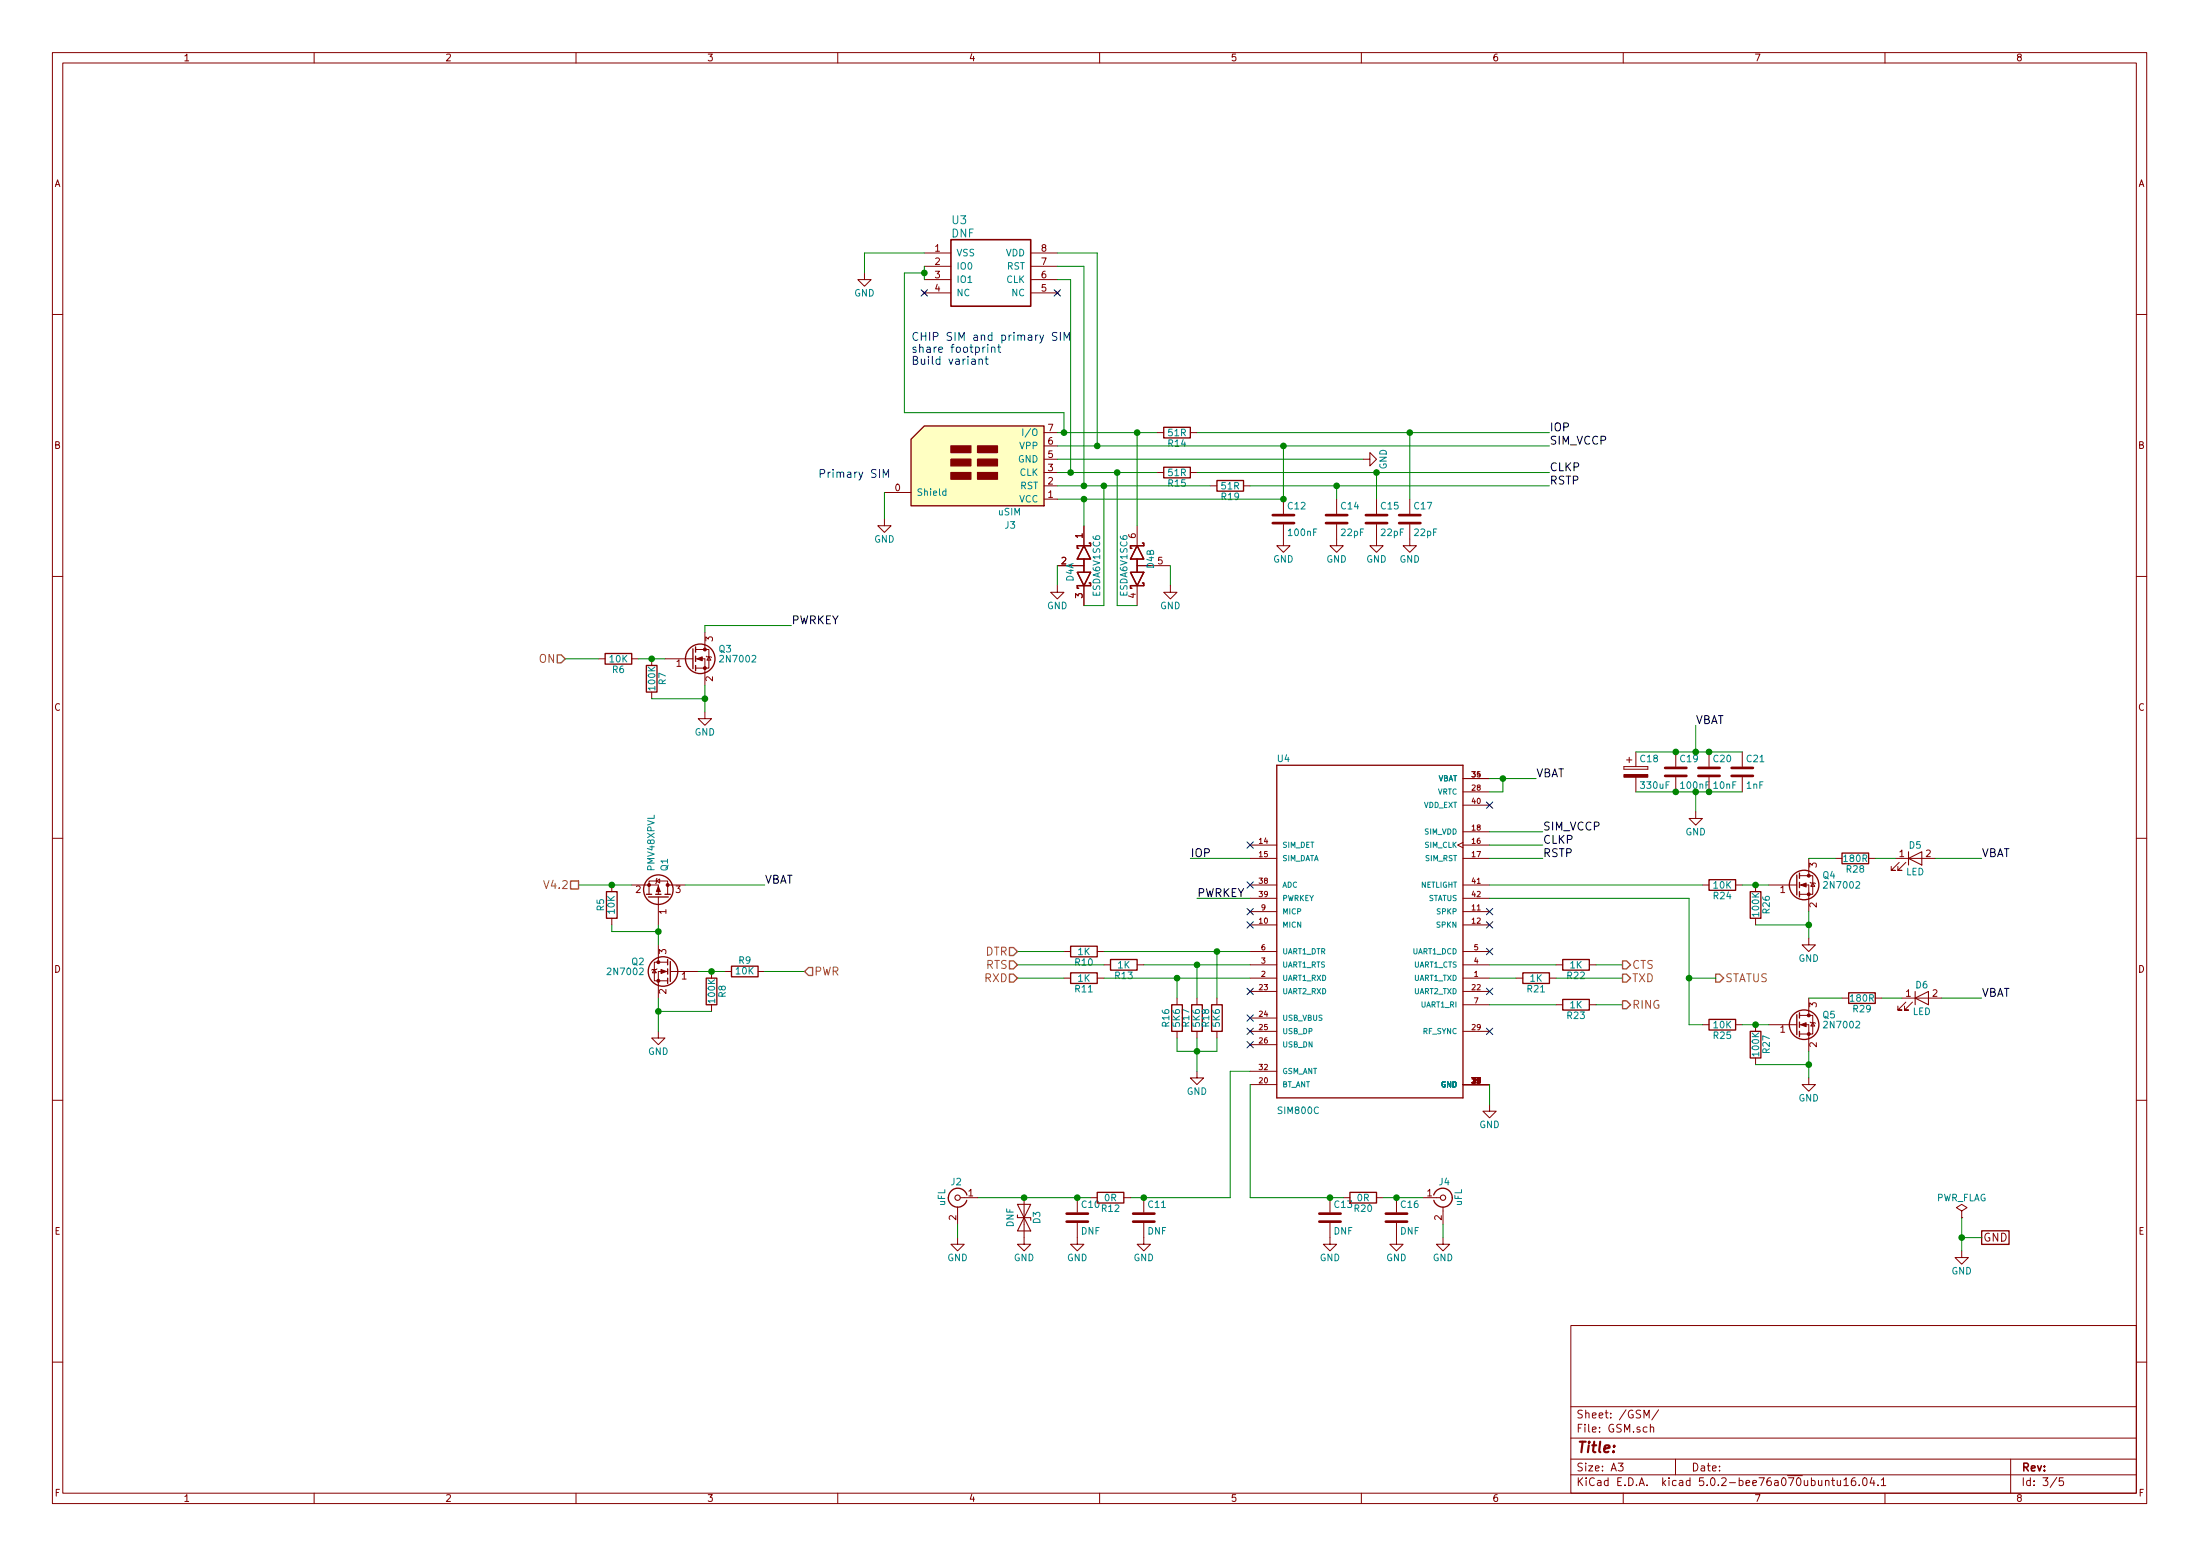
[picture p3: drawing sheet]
<svg xmlns="http://www.w3.org/2000/svg" width="420mm" height="297mm" viewBox="0 0 420 297" stroke-linecap="round" stroke-linejoin="round" font-family="sans-serif">
<g fill="none" stroke="#840000" stroke-width=".19">
<path d="M10 10h400v277h-400zM12 12h396v273.1h-396zM60 10v2M110 10v2M160 10v2M210 10v2M260 10v2M310 10v2M360 10v2M165.1 52.1v1.3h1.3l-1.3 1.2-1.3-1.2h1.3M176.2 55.6l.6 .6M176.5 48.3h5.1"/>
<path d="M176.5 50.8h5.1M176.5 53.4h5.1M176.5 55.9h5.1M176.8 55.6l-.6 .6M196.8 48.3h5.1M196.8 50.8h5.1M196.8 53.4h5.1M196.8 55.9h5.1M201.6 55.6l.6 .6M202.2 55.6l-.6 .6M10 60h2M408 60h2"/>
<path d="M168.9 99.1v1.3h1.3l-1.3 1.2-1.3-1.2h1.3M168.9 94h5.1M199.4 95.3h2.5M199.4 92.7h2.5M199.4 90.2h2.5M199.4 87.7h2.5M199.4 85.1h2.5M199.4 82.6h2.5M221 90.2h1.2M221 82.6h1.2M227.3 90.2h1.3M227.3 82.6h1.3"/>
<path d="M231.1 92.7h1.3M237.5 92.7h1.3M245.1 95.3v2.8M255.3 95.3v2.8M260.3 87.7h1.3v-1.3l1.3 1.3-1.3 1.2v-1.2M262.9 95.3v2.8M269.2 95.3v2.8M10 110h2M201.9 111.8v1.3h1.3l-1.3 1.2-1.2-1.2h1.2M201.9 108h5.1M207 100.4v3.8M207 111.8v3.8"/>
<path d="M217.2 108h6.3M217.2 100.4v3.8M217.2 111.8v3.8M223.5 111.8v1.3h1.3l-1.3 1.2-1.3-1.2h1.3M245.1 100.1v4.1h1.3l-1.3 1.2-1.3-1.2h1.3M255.3 100.1v4.1h1.2l-1.2 1.2-1.3-1.2h1.3M262.9 100.1v4.1h1.3l-1.3 1.2-1.3-1.2h1.3M269.2 100.1v4.1h1.3l-1.3 1.2-1.2-1.2h1.2M408 110h2M114.3 125.8h1.3M120.6 125.8h1.3M124.5 125.8v1.2"/>
<path d="M124.5 132.1v1.3M127 125.8h5.3M132.8 125.8h1.8v5M132.8 124h1.8M134.6 124h.8v3.5h-2.6M134.6 135.9v1.3h1.3l-1.3 1.3-1.3-1.3h1.3M134.6 120.7v3.3M134.9 125.3l1 .2M135.4 125.4l.4 .6h-.8zM279.4 148.6h5.1M279.4 151.2h5.1M279.4 153.7h5.1"/>
<path d="M279.4 158.8h5.1M310.1 146.3v.5zM310.1 146.8h4.6zM310.1 146.3h4.6zM310.6 145.1h1.1M311.1 144.6v1M312.4 143.5v2.8M312.4 148.4v2.8M314.7 146.3v.5zM320 143.5v2.8M320 148.4v2.8M323.8 155v1.2h1.3l-1.3 1.3-1.2-1.3h1.2"/>
<path d="M326.4 143.5v2.8M326.4 148.4v2.8M332.7 143.5v2.8M332.7 148.4v2.8M10 160h2M116.8 168.9v1.3M116.8 175.3v1.3M120.6 168.9h5.1v1.8M125.3 168.2l.7-.4v.8zM125.5 167.7l-.3 1M125.7 171.2v.2M125.7 171.5v5.1"/>
<path d="M127.5 168.9v-.7h-3.5v2.5M127.5 168.9h3.3M127.5 168.9v1.8M238.8 171.5h5M238.8 174h5M238.8 176.6h5M238.8 168.9h5M238.8 163.9h5M238.8 161.3h5M279.4 160.8l-1 .5 1 .5M279.4 171.5h5.1M279.4 174h5.1"/>
<path d="M279.4 176.6h5.1M279.4 168.9h5.1M279.4 163.9h5.1M279.4 161.3h5.1M325.1 168.9h1.3M331.5 168.9h1.2M335.3 168.9v1.3M335.3 175.3v1.3M337.8 168.9h5.4M343.7 168.9h1.7v5.1M343.7 167.2h1.7M345.4 167.2h.8v3.5h-2.5"/>
<path d="M345.4 179.1v1.3h1.3l-1.3 1.2-1.2-1.2h1.2M345.4 163.9v3.3M345.7 168.4l1 .3M346.2 168.6l.4 .6h-.8zM350.5 163.9h1.3M356.9 163.9h1.2M361.9 163.9h7.7M362.7 164.6l-1.5 1.6h.7h-.7v-.8M364 164.6l-1.5 1.6h.7h-.7v-.8M408 160h2M125 185.1l.3 .6h-.7zM125.5 184.9l-1 .3"/>
<path d="M125.7 183.7h-.7v3.5h2.5M125.7 196.9v1.3h1.3l-1.3 1.2-1.2-1.2h1.2M125.7 180.4v3.3M125.7 183.7h1.8M127.5 185.5h-1.8v5M128 185.5h5.3M135.9 185.5v1.2M135.9 191.8v1.3M138.4 185.5h1.3M144.8 185.5h1.2M203.2 181.6h1.3M203.2 186.7h1.3"/>
<path d="M209.5 181.6h1.3M209.5 186.7h1.3M210.8 184.2h1.3M217.2 184.2h1.2M224.8 190.5v1.3M224.8 196.9v1.3M228.6 190.5v1.3M228.6 196.9v1.3M232.4 190.5v1.3M232.4 196.9v1.3M238.8 181.6h5M238.8 184.2h5"/>
<path d="M238.8 186.7h5M238.8 189.3h5M238.8 194.3h5M238.8 196.9h5M238.8 199.4h5M279.4 181.6h5.1M279.4 184.2h5.1M279.4 186.7h5.1M279.4 189.3h5.1M279.4 191.8h5.1M279.4 196.9h5.1M289.6 186.7h1.2"/>
<path d="M295.9 186.7h1.3M297.2 184.2h1.2M297.2 191.8h1.2M303.5 184.2h1.3M303.5 191.8h1.3M325.1 195.6h1.3M331.5 195.6h1.2M335.3 195.6v1.3M337.8 195.6h5.4M343.7 195.6h1.7v5.1M343.7 193.8h1.7M345.4 193.8h.8v3.6h-2.5"/>
<path d="M345.4 190.5v3.3M345.7 195.1l1 .3M346.2 195.2l.4 .7h-.8zM351.8 190.5h1.3M358.1 190.5h1.3M363.2 190.5h7.6M364 191.3l-1.5 1.5h.7h-.7v-.7M365.3 191.3l-1.6 1.5h.8h-.8v-.7M10 210h2M228.6 204.5v1.3h1.3l-1.3 1.2-1.3-1.2h1.3M238.8 207h5M238.8 204.5h5"/>
<path d="M279.4 207h5.1M284.5 210.9v1.2h1.2l-1.2 1.3-1.3-1.3h1.3M335.3 202v1.2M345.4 205.8v1.2h1.3l-1.3 1.3-1.2-1.3h1.2M408 210h2M182.9 236.3v1.2h1.2l-1.2 1.3-1.3-1.3h1.3M182.9 230.4v3.3M183.4 228.6h3.3M195.6 228.6v8.9h1.2l-1.2 1.3-1.3-1.3h1.3M205.7 233.5v4h1.3l-1.3 1.3-1.2-1.3h1.2M205.7 228.6v2.8M208.3 228.6h1.2"/>
<path d="M214.6 228.6h1.3M218.4 233.5v4h1.3l-1.3 1.3-1.2-1.3h1.2M218.4 228.6v2.8M254 233.5v4h1.3l-1.3 1.3-1.3-1.3h1.3M254 228.6v2.8M256.5 228.6h1.3M262.9 228.6h1.3M266.7 233.5v4h1.3l-1.3 1.3-1.3-1.3h1.3M266.7 228.6v2.8M271.8 228.6h3.3M275.6 236.3v1.2h1.3l-1.3 1.3-1.3-1.3h1.3M275.6 230.4v3.3"/>
<path d="M374.6 238.8v1.3h1.3l-1.3 1.2-1.2-1.2h1.2M374.6 231.2l1.1-.7-1.1-.6-1 .6 1 .7v1.2M374.6 232.4h.1M300 253h108v32.1h-108zM10 260h2M300 278.5h108M300 274.5h108M300 268.5h108M309 279.3h1l-.5 .6 .4 .1v.7l-.2 .1-.7-.1M314 270.7v-1.5l.5 1.1 .5-1.1v1.5M315.2 272.5l.2-.1 .3 .1 .1 .9M315.2 271.9v1.5"/>
<path d="M316.8 269.1l-1.3 2M320 278.5v3M384 278.5v6.6M408 260h2M60 285.1v1.9M110 285.1v1.9M160 285.1v1.9M210 285.1v1.9M260 285.1v1.9M300 281.5h108M310 285.1v1.9M349.8 282.6h.6"/>
<path d="M350 282.1v1.3l.4 .2M350.9 282.6v.9l.4 .1 .2-.1M351.5 282.6v1M352.1 282.5l.5-.4v1.5M352.1 283.6h.9M354.3 282.1l-.4 .1a.96 .96 0 0 0 0 1.4l.5-.1v-.5l-.2-.3h-.5l-.1 .3M355.1 283.5v.1M355.9 282.3l.3-.2a.94 .94 0 0 1 0 1.5l-.4-.3-.1-.6zM357.5 282l-.4 1.1h1M357.9 282.6v1M358.6 283.5v.1M359.3 282.5l.4-.4v1.5"/>
<path d="M359.3 283.6h.8M360 285.1v1.9M392.8 282l-1.3 2M394 282.1h-.7l-.1 .7 .3-.1h.5l.1 .3-.1 .5-.2 .1-.6-.1"/>
</g>
<path d="M181.6 45.8h15.2v12.7h-15.2z" fill="none" stroke="#840000" stroke-width=".3"/>
<g fill="none" stroke="#000084" stroke-width=".19">
<path d="M175.9 55.3l1.2 1.2M177.1 55.3l-1.2 1.2M201.3 55.3l1.2 1.2M202.5 55.3l-1.2 1.2M283.9 153.1l1.2 1.2M285.1 153.1l-1.2 1.2M238.2 160.7l1.2 1.2M238.2 168.3l1.2 1.3M238.2 176l1.2 1.2M238.2 173.4l1.2 1.2M239.4 160.7l-1.2 1.2M239.4 168.3l-1.2 1.3"/>
<path d="M239.4 176l-1.2 1.2M239.4 173.4l-1.2 1.2M283.9 173.4l1.2 1.2M283.9 176l1.2 1.2M285.1 173.4l-1.2 1.2M285.1 176l-1.2 1.2M238.2 188.7l1.2 1.2M238.2 193.7l1.2 1.3M238.2 196.3l1.2 1.2M238.2 198.8l1.2 1.2M239.4 188.7l-1.2 1.2M239.4 193.7l-1.2 1.3"/>
<path d="M239.4 196.3l-1.2 1.2M239.4 198.8l-1.2 1.2M283.9 188.7l1.2 1.2M283.9 181l1.2 1.3M283.9 196.3l1.2 1.2M285.1 188.7l-1.2 1.2M285.1 181l-1.2 1.3M285.1 196.3l-1.2 1.2"/>
</g>
<path d="M187 68.7v-.1a.37 .37 0 0 1 .6 .1v.9M187 68.5v1.1M188.1 68.5h.6M188.3 68v1.3l.4 .3M188.6 66.3v1M189.4 66.4l.2-.1h.3l.1 1M189.4 66.3v1M190.8 65.7v1.3l.3 .3M201.9 63.5h-.6l-.3 .1v.4l.7 .3 .2 .4-.4 .3-.5-.1M202.5 63.5v1.5M203.2 65v-1.5l.5 1.1 .5-1.1v1.5M168.7 91.1v-1.5l.5 1.1 .5-1.1v1.5" fill="none" stroke="#0000c2" stroke-width=".19"/>
<g fill="none" stroke="#840000" stroke-width=".51">
<path d="M243.1 99.9h4M243.1 98.3h4M253.2 99.9h4.1M253.2 98.3h4.1M260.9 99.9h4M260.9 98.3h4M267.2 99.9h4.1M267.2 98.3h4.1M318 148.1h4.1M318 146.6h4.1M324.4 148.1h4M324.4 146.6h4"/>
<path d="M330.7 148.1h4.1M330.7 146.6h4.1M203.7 233.2h4.1M203.7 231.7h4.1M216.4 233.2h4.1M216.4 231.7h4.1M252 233.2h4M252 231.7h4M264.7 233.2h4M264.7 231.7h4"/>
</g>
<g fill="#008400" stroke="#008400" stroke-width=".25">
<circle cx="262.9" cy="90.2" r=".51"/>
<circle cx="269.2" cy="82.6" r=".51"/>
<circle cx="245.1" cy="95.3" r=".51"/>
<circle cx="255.3" cy="92.7" r=".51"/>
<circle cx="245.1" cy="85.1" r=".51"/>
<circle cx="176.5" cy="52.1" r=".51"/>
<circle cx="287" cy="148.6" r=".51"/>
<circle cx="335.3" cy="168.9" r=".51"/>
<circle cx="335.3" cy="195.6" r=".51"/>
<circle cx="345.4" cy="176.6" r=".51"/>
<circle cx="345.4" cy="203.2" r=".51"/>
<circle cx="124.5" cy="125.8" r=".51"/>
<circle cx="134.6" cy="133.4" r=".51"/>
<circle cx="125.7" cy="177.8" r=".51"/>
<circle cx="116.8" cy="168.9" r=".51"/>
<circle cx="125.7" cy="193.1" r=".51"/>
<circle cx="135.9" cy="185.5" r=".51"/>
<circle cx="232.4" cy="181.6" r=".51"/>
<circle cx="228.6" cy="184.2" r=".51"/>
<circle cx="224.8" cy="186.7" r=".51"/>
<circle cx="228.6" cy="200.7" r=".51"/>
<circle cx="217.2" cy="82.6" r=".51"/>
<circle cx="213.4" cy="90.2" r=".51"/>
<circle cx="210.8" cy="92.7" r=".51"/>
<circle cx="207" cy="95.3" r=".51"/>
<circle cx="203.2" cy="82.6" r=".51"/>
<circle cx="204.5" cy="90.2" r=".51"/>
<circle cx="207" cy="92.7" r=".51"/>
<circle cx="209.6" cy="85.1" r=".51"/>
<circle cx="320" cy="143.5" r=".51"/>
<circle cx="326.4" cy="143.5" r=".51"/>
<circle cx="323.8" cy="143.5" r=".51"/>
<circle cx="320" cy="151.2" r=".51"/>
<circle cx="326.4" cy="151.2" r=".51"/>
<circle cx="323.8" cy="151.2" r=".51"/>
<circle cx="254" cy="228.6" r=".51"/>
<circle cx="218.4" cy="228.6" r=".51"/>
<circle cx="205.7" cy="228.6" r=".51"/>
<circle cx="195.6" cy="228.6" r=".51"/>
<circle cx="266.7" cy="228.6" r=".51"/>
<circle cx="374.6" cy="236.3" r=".51"/>
<circle cx="322.6" cy="186.7" r=".51"/>
</g>
<g fill="none" stroke="#008400" stroke-width=".19">
<path d="M176.5 48.3h-11.4v3.8M176.5 50.8v2.6M176.5 52.1h-3.8v26.7h30.5v3.8M201.9 48.3h7.6v36.8M201.9 50.8h5.1v41.9M201.9 53.4h2.6v36.8M168.9 94v5.1M201.9 85.1h94M201.9 82.6h19.1M201.9 90.2h19.1M201.9 92.7h29.2M201.9 87.7h58.4"/>
<path d="M207 95.3v5.1M210.8 92.7v22.9h-3.8M213.4 90.2v25.4h3.8M217.2 82.6v17.8M228.6 82.6h67.3M228.6 90.2h67.3M238.8 92.7h57.1M245.1 85.1v10.2h-43.2M255.3 92.7v2.6M262.9 90.2v5.1M269.2 82.6v12.7M151.1 119.4h-16.5v1.3"/>
<path d="M201.9 108v3.8M223.5 108v3.8M107.9 125.8h6.4M121.9 125.8h5.1M124.5 133.4h10.1M134.6 130.8v5.1M323.8 138.5v5M284.5 158.8h10.1M284.5 148.6h8.9M287 148.6v2.6h-2.5M312.4 151.2h11.4v3.8M312.4 143.5h20.3"/>
<path d="M326.4 151.2h6.3M110.5 168.9h10.1M116.8 176.6v1.2h8.9M125.7 176.6v3.8M130.8 168.9h15.2M227.3 163.9h11.5M228.6 171.5h10.2M284.5 161.3h10.1M284.5 163.9h10.1M284.5 168.9h40.6M284.5 171.5h38.1v24.1h2.5M332.7 168.9h5.1"/>
<path d="M335.3 176.6h10.1M345.4 163.9h5.1M345.4 174v5.1M358.1 163.9h3.8M369.6 163.9h8.9M125.7 190.5v6.4M125.7 193.1h10.2M133.3 185.5h5.1M146 185.5h7.7M194.3 181.6h8.9M194.3 184.2h16.5M194.3 186.7h8.9"/>
<path d="M210.8 181.6h28M210.8 186.7h28M218.4 184.2h20.4M224.8 198.2v2.5h7.6v-2.5M224.8 186.7v3.8M228.6 184.2v6.3M228.6 198.2v6.3M232.4 181.6v8.9M284.5 184.2h12.7M284.5 186.7h5.1M284.5 191.8h12.7M297.2 186.7h12.7"/>
<path d="M304.8 184.2h5.1M304.8 191.8h5.1M322.6 186.7h5.1M332.7 195.6h5.1M345.4 190.5h6.4M359.4 190.5h3.8M370.8 190.5h7.7M238.8 207v21.6h17.7M238.8 204.5h-3.9v24.1h-19M284.5 207v3.9M335.3 203.2h10.1M345.4 200.7v5.1"/>
<path d="M182.9 233.7v2.6M186.7 228.6h21.6M264.2 228.6h7.6M275.6 233.7v2.6M374.6 232.4v6.4M374.6 236.3h3.9"/>
</g>
<path d="M174 83.9l2.5-2.6h22.9v15.3h-25.4z" fill="#ffffc2" stroke="#ffffc2" stroke-width=".19"/>
<g fill="none" stroke="#840000" stroke-width=".25">
<path d="M174 83.9l2.5-2.6h22.9v15.3h-25.4zM222.2 81.6h5.1v2h-5.1zM222.2 89.2h5.1v2h-5.1zM232.4 91.7h5.1v2.1h-5.1zM205.7 109.3h2.6l-1.3 2.5zM207 106.7v2.6M207 104.2l1.3 2.5h-2.6zM208 103.7h.3v.5h-2.6v.5h.3M208 111.3h.3v.5h-2.6v.5h.3M215.9 109.3h2.5l-1.2 2.5zM217.2 106.7v2.6M217.2 104.2l1.2 2.5h-2.5z"/>
<path d="M218.2 111.3h.2v.5h-2.5v.5h.3M218.2 103.7h.2v.5h-2.5v.5h.3M115.6 124.8h5v2h-5zM123.4 127h2.1v5.1h-2.1zM132.3 123.9v3.8M132.8 123.5v1M132.8 125.3v1M132.8 127v1.1M243.8 146.1h35.6v63.5h-35.6zM115.8 170.2h2.1v5.1h-2.1zM123.4 170.7h1.1M123.8 171.2h3.8"/>
<path d="M125.2 170.7h1M127 170.7h1M326.4 167.9h5.1v2.1h-5.1zM334.3 170.2h2v5.1h-2zM343.2 167v3.9M343.7 166.7v1M343.7 168.4v1.1M343.7 170.2v1M351.8 162.9h5.1v2h-5.1zM127.5 183.2v1M127.5 184.9v1.1M127.5 186.7v1"/>
<path d="M128 183.6v3.8M134.9 186.7h2v5.1h-2zM139.7 184.4h5.1v2.1h-5.1zM204.5 180.6h5v2.1h-5zM204.5 185.7h5v2h-5zM212.1 183.2h5.1v2h-5.1zM223.8 191.8h2v5.1h-2zM227.6 191.8h2v5.1h-2zM231.4 191.8h2v5.1h-2zM290.8 185.7h5.1v2h-5.1zM298.4 183.2h5.1v2h-5.1zM298.4 190.8h5.1v2h-5.1z"/>
<path d="M326.4 194.6h5.1v2h-5.1zM334.3 196.9h2v5.1h-2zM343.2 193.7v3.8M343.7 193.3v1M343.7 195.1v1M343.7 196.9v1M353.1 189.5h5v2.1h-5zM181.1 228.6a1.8 1.8 0 0 0 1.5 1.8 1.8 1.8 0 0 0 2-1.3M184.7 228.1a1.8 1.8 0 0 0-2-1.3 1.8 1.8 0 0 0-1.6 1.8M209.5 227.6h5.1v2.1h-5.1zM257.8 227.6h5.1v2.1h-5.1zM273.8 228.1a1.8 1.8 0 0 1 2.8-1 1.8 1.8 0 0 1 0 2.9 1.8 1.8 0 0 1-2.8-.9"/>
<path d="M378.5 235h5.2v2.6h-5.2z"/>
<circle cx="133.7" cy="125.8" r="2.82"/>
<circle cx="125.7" cy="169.8" r="2.82"/>
<circle cx="344.6" cy="168.9" r="2.82"/>
<circle cx="126.6" cy="185.5" r="2.82"/>
<circle cx="344.6" cy="195.6" r="2.82"/>
</g>
<g fill="#840000" stroke="#840000" stroke-width=".25">
<path d="M186.7 85.1h3.8v1.3h-3.8z"/>
<path d="M186.7 87.7h3.8v1.2h-3.8z"/>
<path d="M186.7 90.2h3.8v1.3h-3.8z"/>
<path d="M181.6 85.1h3.8v1.3h-3.8z"/>
<path d="M181.6 87.7h3.8v1.2h-3.8z"/>
<path d="M181.6 90.2h3.8v1.3h-3.8z"/>
</g>
<path d="M180.6 93.8l-.3-.1-.3 .3 .2 .5h.4M180.6 93.3v1.3M195.3 81.9v1.2" fill="none" stroke="#008484" stroke-width=".19"/>
<g fill="#840000" stroke="#840000" stroke-width=".19">
<path d="M343.9 168.9l1-.3v.7z"/>
<path d="M343.9 195.6l1-.4v.8z"/>
<path d="M133.1 125.8l1-.4v.7z"/>
<path d="M125.7 169.2l.4 1h-.8z"/>
<path d="M126.2 185.1l1.1 .4-1.1 .3z"/>
<path d="M310.1 147.9h4.6v.5h-4.6z"/>
<circle cx="345.4" cy="170.7" r=".28"/>
<circle cx="345.4" cy="167.2" r=".28"/>
<circle cx="345.4" cy="197.4" r=".28"/>
<circle cx="345.4" cy="193.8" r=".28"/>
<circle cx="134.6" cy="127.5" r=".28"/>
<circle cx="134.6" cy="124" r=".28"/>
<circle cx="124" cy="168.9" r=".28"/>
<circle cx="127.5" cy="168.9" r=".28"/>
<circle cx="125.7" cy="187.2" r=".28"/>
<circle cx="125.7" cy="183.7" r=".28"/>
</g>
<g fill="none" stroke="#840000" stroke-width=".2">
<path d="M364.5 163.9l2.5-1.3v2.5zM364.5 162.6v2.5M365.8 190.5l2.5-1.2v2.5zM365.8 189.3v2.5M194.3 229.9h2.5l-1.2 2.5zM194.3 231.9v.5h2.5v.6M195.6 232.4l1.2 2.6h-2.5z"/>
<circle cx="182.9" cy="228.6" r=".51"/>
<circle cx="275.6" cy="228.6" r=".51"/>
</g>
<path d="M106.4 125h.8l.7 .8-.7 .7h-.8zM109 168.2h1.5v1.5h-1.5zM154.4 184.7h.8v1.5h-.8l-.7-.7zM192.8 186h.7l.8 .7-.8 .8h-.7zM192.8 183.4h.7l.8 .8-.8 .7h-.7zM192.8 180.9h.7l.8 .7-.8 .8h-.7zM309.9 183.4h.7l.8 .8-.8 .7h-.7zM309.9 186h.7l.8 .7-.8 .8h-.7zM309.9 191h.7l.8 .8-.8 .8h-.7zM327.7 186h.7l.8 .7-.8 .8h-.7z" fill="none" stroke="#848400" stroke-width=".25"/>
<text font-size="2.8" fill="#840000" x="301" y="277.3">Title:</text>
<g font-size="2.1" fill="#008484">
<text x="181.7" y="45.3">DNF</text>
<text x="181.9" y="42.8">U3</text>
</g>
<g font-size="2.1" fill="#0000c2">
<text x="174" y="65.1">CHIP SIM and primary SIM</text>
<text x="174" y="67.3">share footprint</text>
<text x="174" y="69.6">Build variant</text>
<text x="156.2" y="91.2">Primary SIM</text>
</g>
<g font-size="2.1">
<text x="295.9" y="82.3">IOP</text>
<text x="295.9" y="90">CLKP</text>
<text x="295.9" y="84.9">SIM_VCCP</text>
<text x="295.9" y="92.5">RSTP</text>
<text x="151.1" y="119.2">PWRKEY</text>
<text x="323.8" y="138.2">VBAT</text>
<text x="293.4" y="148.4">VBAT</text>
<text x="294.6" y="158.5">SIM_VCCP</text>
<text x="294.6" y="161.1">CLKP</text>
<text x="227.3" y="163.6">IOP</text>
<text x="294.6" y="163.6">RSTP</text>
<text x="378.5" y="163.6">VBAT</text>
<text x="146" y="168.7">VBAT</text>
<text x="228.6" y="171.2">PWRKEY</text>
<text x="378.5" y="190.3">VBAT</text>
</g>
<g font-size="2.1" fill="#848400">
<text x="103" y="126.5">ON</text>
<text x="104.3" y="169.7">V4.2</text>
<text x="188.2" y="182.4">DTR</text>
<text x="188.3" y="184.9">RTS</text>
<text x="311.7" y="184.9">CTS</text>
<text x="155.4" y="186.2">PWR</text>
<text x="188.1" y="187.5">RXD</text>
<text x="311.7" y="187.5">TXD</text>
<text x="329.4" y="187.5">STATUS</text>
<text x="311.7" y="192.6">RING</text>
</g>
<g font-size="2.1" fill="#840000">
<text x="378.7" y="237">GND</text>
<text x="301" y="273.5">File: GSM.sch</text>
<text x="301" y="270.8">Sheet: /GSM/</text>
<text x="301" y="280.9">Size: A3</text>
<text x="323" y="280.9">Date:</text>
<text x="386" y="280.9">Rev:</text>
<text x="301" y="283.7">KiCad E.D.A. kicad 5.0.2-bee76a070ubuntu16.04.1</text>
<text x="386" y="283.7">Id: 3/5</text>
</g>
<g font-size="1.8" fill="#840000">
<text x="35" y="11.7">1</text>
<text x="85" y="11.7">2</text>
<text x="135" y="11.7">3</text>
<text x="185" y="11.7">4</text>
<text x="235" y="11.7">5</text>
<text x="285" y="11.7">6</text>
<text x="335" y="11.7">7</text>
<text x="385" y="11.7">8</text>
<text x="10.4" y="35.7">A</text>
<text x="408.4" y="35.7">A</text>
<text x="178.6" y="48">1</text>
<text x="178.6" y="50.6">2</text>
<text x="178.6" y="53.1">3</text>
<text x="198.9" y="53.1">6</text>
<text x="198.9" y="50.6">7</text>
<text x="198.9" y="48">8</text>
<text x="178.6" y="55.7">4</text>
<text x="198.9" y="55.7">5</text>
<text x="200.2" y="82.3">7</text>
<text x="10.4" y="85.7">B</text>
<text x="200.2" y="90">3</text>
<text x="200.2" y="87.4">5</text>
<text x="200.2" y="84.9">6</text>
<text x="408.4" y="85.7">B</text>
<text x="171" y="93.8">0</text>
<text x="200.2" y="95">1</text>
<text x="200.2" y="92.5">2</text>
<text x="202.7" y="107.7">2</text>
<text x="206.8" y="102.8" transform="rotate(-90 206.8 102.8)">1</text>
<text x="216.9" y="102.8" transform="rotate(-90 216.9 102.8)">6</text>
<text x="221.1" y="107.7">5</text>
<text x="206.8" y="114.2" transform="rotate(-90 206.8 114.2)">3</text>
<text x="216.9" y="114.2" transform="rotate(-90 216.9 114.2)">4</text>
<text x="136.1" y="122.4" transform="rotate(-90 136.1 122.4)">3</text>
<text x="129.2" y="127.3">1</text>
<text x="136.1" y="130.1" transform="rotate(-90 136.1 130.1)">2</text>
<text x="10.4" y="135.7">C</text>
<text x="408.4" y="135.7">C</text>
<text x="347" y="165.6" transform="rotate(-90 347 165.6)">3</text>
<text x="362.7" y="163.6">1</text>
<text x="367.8" y="163.6">2</text>
<text x="121.4" y="170.5">2</text>
<text x="129.1" y="170.5">3</text>
<text x="340" y="170.5">1</text>
<text x="347" y="173.2" transform="rotate(-90 347 173.2)">2</text>
<text x="127.3" y="174.5" transform="rotate(-90 127.3 174.5)">1</text>
<text x="10.4" y="185.7">D</text>
<text x="127.3" y="182.1" transform="rotate(-90 127.3 182.1)">3</text>
<text x="408.4" y="185.7">D</text>
<text x="127.3" y="189.7" transform="rotate(-90 127.3 189.7)">2</text>
<text x="130.2" y="187">1</text>
<text x="364" y="190.3">1</text>
<text x="369.1" y="190.3">2</text>
<text x="340" y="197.1">1</text>
<text x="347" y="192.3" transform="rotate(-90 347 192.3)">3</text>
<text x="347" y="199.9" transform="rotate(-90 347 199.9)">2</text>
<text x="182.6" y="232.9" transform="rotate(-90 182.6 232.9)">2</text>
<text x="184.9" y="228.4">1</text>
<text x="272.6" y="228.4">1</text>
<text x="275.3" y="232.9" transform="rotate(-90 275.3 232.9)">2</text>
<text x="10.4" y="235.7">E</text>
<text x="408.4" y="235.7">E</text>
<text x="10.5" y="285.7">F</text>
<text x="35" y="286.7">1</text>
<text x="85" y="286.7">2</text>
<text x="135" y="286.7">3</text>
<text x="185" y="286.7">4</text>
<text x="235" y="286.7">5</text>
<text x="285" y="286.7">6</text>
<text x="335" y="286.7">7</text>
<text x="385" y="286.7">8</text>
<text x="408.5" y="285.7">F</text>
</g>
<g font-size="1.8" fill="#008484">
<text x="182.6" y="48.9">VSS</text>
<text x="182.6" y="51.5">IO0</text>
<text x="192.1" y="48.9">VDD</text>
<text x="192.3" y="51.5">RST</text>
<text x="163.1" y="56.6">GND</text>
<text x="182.6" y="54">IO1</text>
<text x="182.6" y="56.6">NC</text>
<text x="192.2" y="54">CLK</text>
<text x="193.3" y="56.6">NC</text>
<text x="196" y="83.2">I/O</text>
<text x="223.2" y="83.3">51R</text>
<text x="194.4" y="88.3">GND</text>
<text x="194.8" y="85.8">VPP</text>
<text x="223.2" y="85.3">R14</text>
<text x="264.8" y="89.6" transform="rotate(-90 264.8 89.6)">GND</text>
<text x="175" y="94.7">Shield</text>
<text x="194.6" y="95.9">VCC</text>
<text x="194.7" y="90.8">CLK</text>
<text x="194.8" y="93.4">RST</text>
<text x="223.2" y="92.9">R15</text>
<text x="223.2" y="90.9">51R</text>
<text x="233.3" y="95.5">R19</text>
<text x="233.3" y="93.4">51R</text>
<text x="190.7" y="98.4">uSIM</text>
<text x="192" y="100.9">J3</text>
<text x="246" y="97.2">C12</text>
<text x="256.2" y="97.2">C14</text>
<text x="263.8" y="97.2">C15</text>
<text x="270.2" y="97.2">C17</text>
<text x="167" y="103.6">GND</text>
<text x="243.2" y="107.4">GND</text>
<text x="246.2" y="102.3">100nF</text>
<text x="253.3" y="107.4">GND</text>
<text x="256.2" y="102.3">22pF</text>
<text x="260.9" y="107.4">GND</text>
<text x="263.9" y="102.3">22pF</text>
<text x="267.3" y="107.4">GND</text>
<text x="270.2" y="102.3">22pF</text>
<text x="205" y="111" transform="rotate(-90 205 111)">D4A</text>
<text x="210.1" y="113.7" transform="rotate(-90 210.1 113.7)">ESDA6V1SC6</text>
<text x="215.3" y="113.7" transform="rotate(-90 215.3 113.7)">ESDA6V1SC6</text>
<text x="220.4" y="108.5" transform="rotate(-90 220.4 108.5)">D4B</text>
<text x="200" y="116.3">GND</text>
<text x="221.6" y="116.3">GND</text>
<text x="137.3" y="124.5">Q3</text>
<text x="116.5" y="126.5">10K</text>
<text x="117" y="128.5">R6</text>
<text x="125.1" y="131.7" transform="rotate(-90 125.1 131.7)">100K</text>
<text x="127.2" y="130.7" transform="rotate(-90 127.2 130.7)">R7</text>
<text x="137.8" y="126.5">2N7002</text>
<text x="132.7" y="140.4">GND</text>
<text x="244" y="145.5">U4</text>
<text x="313.3" y="145.5">C18</text>
<text x="321" y="145.5">C19</text>
<text x="327.3" y="145.5">C20</text>
<text x="333.7" y="145.5">C21</text>
<text x="313.5" y="150.6">330uF</text>
<text x="327.4" y="150.6">10nF</text>
<text x="333.6" y="150.6">1nF</text>
<text x="321.9" y="159.5">GND</text>
<text x="125" y="166.1" transform="rotate(-90 125 166.1)">PMV48XPVL</text>
<text x="127.6" y="166.2" transform="rotate(-90 127.6 166.2)">Q1</text>
<text x="348.2" y="167.7">Q4</text>
<text x="352.2" y="164.6">180R</text>
<text x="352.7" y="166.6">R28</text>
<text x="364" y="167.1">LED</text>
<text x="364.6" y="162">D5</text>
<text x="115.4" y="173.9" transform="rotate(-90 115.4 173.9)">R5</text>
<text x="327.3" y="171.7">R24</text>
<text x="327.3" y="169.6">10K</text>
<text x="348.6" y="169.6">2N7002</text>
<text x="117.4" y="174.4" transform="rotate(-90 117.4 174.4)">10K</text>
<text x="336" y="174.8" transform="rotate(-90 336 174.8)">100K</text>
<text x="338" y="174.4" transform="rotate(-90 338 174.4)">R26</text>
<text x="120.7" y="184.2">Q2</text>
<text x="141.1" y="184">R9</text>
<text x="205.4" y="184.4">R10</text>
<text x="205.9" y="182.3">1K</text>
<text x="213.5" y="184.9">1K</text>
<text x="299.9" y="184.9">1K</text>
<text x="343.5" y="183.6">GND</text>
<text x="116.3" y="186.1">2N7002</text>
<text x="136.6" y="191.3" transform="rotate(-90 136.6 191.3)">100K</text>
<text x="138.6" y="190.4" transform="rotate(-90 138.6 190.4)">R8</text>
<text x="140.6" y="186">10K</text>
<text x="205.4" y="189.4">R11</text>
<text x="205.9" y="187.4">1K</text>
<text x="213" y="186.9">R13</text>
<text x="291.7" y="189.4">R21</text>
<text x="292.3" y="187.4">1K</text>
<text x="299.4" y="186.9">R22</text>
<text x="353.5" y="191.2">180R</text>
<text x="365.9" y="188.7">D6</text>
<text x="223.3" y="196" transform="rotate(-90 223.3 196)">R16</text>
<text x="225.3" y="196" transform="rotate(-90 225.3 196)">5K6</text>
<text x="227.1" y="196" transform="rotate(-90 227.1 196)">R17</text>
<text x="229.2" y="196" transform="rotate(-90 229.2 196)">5K6</text>
<text x="230.9" y="196" transform="rotate(-90 230.9 196)">R18</text>
<text x="233" y="196" transform="rotate(-90 233 196)">5K6</text>
<text x="299.4" y="194.5">R23</text>
<text x="299.9" y="192.5">1K</text>
<text x="327.3" y="196.3">10K</text>
<text x="348.2" y="194.4">Q5</text>
<text x="348.6" y="196.3">2N7002</text>
<text x="354" y="193.3">R29</text>
<text x="365.3" y="193.8">LED</text>
<text x="123.8" y="201.4">GND</text>
<text x="327.3" y="198.3">R25</text>
<text x="336" y="201.5" transform="rotate(-90 336 201.5)">100K</text>
<text x="338" y="201" transform="rotate(-90 338 201)">R27</text>
<text x="226.6" y="209">GND</text>
<text x="244.3" y="212.7">SIM800C</text>
<text x="282.5" y="215.4">GND</text>
<text x="343.5" y="210.3">GND</text>
<text x="181.7" y="226.3">J2</text>
<text x="274.9" y="226.3">J4</text>
<text x="180.5" y="230.2" transform="rotate(-90 180.5 230.2)">uFL</text>
<text x="198.7" y="233.6" transform="rotate(-90 198.7 233.6)">D3</text>
<text x="206.7" y="230.6">C10</text>
<text x="210.5" y="231.4">R12</text>
<text x="211" y="229.3">0R</text>
<text x="219.4" y="230.6">C11</text>
<text x="254.9" y="230.6">C13</text>
<text x="258.7" y="231.4">R20</text>
<text x="259.2" y="229.3">0R</text>
<text x="267.6" y="230.6">C16</text>
<text x="279.2" y="230.2" transform="rotate(-90 279.2 230.2)">uFL</text>
<text x="369.7" y="229.3">PWR_FLAG</text>
<text x="193.6" y="234.3" transform="rotate(-90 193.6 234.3)">DNF</text>
<text x="206.5" y="235.7">DNF</text>
<text x="219.2" y="235.7">DNF</text>
<text x="254.7" y="235.7">DNF</text>
<text x="267.4" y="235.7">DNF</text>
<text x="180.9" y="240.8">GND</text>
<text x="193.6" y="240.8">GND</text>
<text x="203.8" y="240.8">GND</text>
<text x="216.5" y="240.8">GND</text>
<text x="252" y="240.8">GND</text>
<text x="264.7" y="240.8">GND</text>
<text x="273.6" y="240.8">GND</text>
<text x="372.7" y="243.3">GND</text>
</g>
<text font-size="1.8" fill="#008400" x="321.1" y="150.6">100nF</text>
<g font-size="1.4" fill="#008484">
<text x="274.5" y="149.1">VBAT</text>
<text x="271.9" y="154.2">VDD_EXT</text>
<text x="274.5" y="151.7">VRTC</text>
<text x="244.9" y="161.8">SIM_DET</text>
<text x="272.1" y="159.3">SIM_VDD</text>
<text x="272.2" y="161.8">SIM_CLK</text>
<text x="244.9" y="164.4">SIM_DATA</text>
<text x="272.3" y="164.4">SIM_RST</text>
<text x="244.9" y="172">PWRKEY</text>
<text x="244.9" y="169.5">ADC</text>
<text x="271.3" y="169.5">NETLIGHT</text>
<text x="272.7" y="172">STATUS</text>
<text x="244.9" y="174.5">MICP</text>
<text x="244.9" y="177.1">MICN</text>
<text x="274.4" y="177.1">SPKN</text>
<text x="274.5" y="174.5">SPKP</text>
<text x="244.9" y="182.2">UART1_DTR</text>
<text x="244.9" y="184.7">UART1_RTS</text>
<text x="269.8" y="182.2">UART1_DCD</text>
<text x="270.1" y="184.7">UART1_CTS</text>
<text x="244.9" y="187.2">UART1_RXD</text>
<text x="244.9" y="189.8">UART2_RXD</text>
<text x="270.1" y="187.2">UART1_TXD</text>
<text x="270.1" y="189.8">UART2_TXD</text>
<text x="244.9" y="194.9">USB_VBUS</text>
<text x="244.9" y="197.4">USB_DP</text>
<text x="271.5" y="192.3">UART1_RI</text>
<text x="271.8" y="197.4">RF_SYNC</text>
<text x="244.9" y="199.9">USB_DN</text>
<text x="244.9" y="205">GSM_ANT</text>
<text x="244.9" y="207.6">BT_ANT</text>
<text x="275.2" y="207.6">GND</text>
</g>
<g font-size="1.4" fill="#840000">
<text x="281.2" y="148.4">34</text>
<text x="281.9" y="148.4">5</text>
<text x="281.2" y="150.9">28</text>
<text x="281.2" y="153.5">40</text>
<text x="240.5" y="161.1">14</text>
<text x="281.2" y="161.1">16</text>
<text x="281.2" y="158.5">18</text>
<text x="240.5" y="163.6">15</text>
<text x="281.2" y="163.6">17</text>
<text x="240.5" y="171.2">39</text>
<text x="240.5" y="168.7">38</text>
<text x="240.9" y="173.8">9</text>
<text x="281.2" y="173.8">11</text>
<text x="281.2" y="171.2">42</text>
<text x="281.2" y="168.7">41</text>
<text x="240.5" y="176.3">10</text>
<text x="281.2" y="176.3">12</text>
<text x="240.9" y="181.4">6</text>
<text x="240.9" y="183.9">3</text>
<text x="281.6" y="181.4">5</text>
<text x="281.6" y="183.9">4</text>
<text x="240.5" y="189">23</text>
<text x="240.9" y="186.5">2</text>
<text x="281.2" y="189">22</text>
<text x="281.6" y="186.5">1</text>
<text x="281.6" y="191.6">7</text>
<text x="240.5" y="194.1">24</text>
<text x="240.5" y="196.6">25</text>
<text x="281.2" y="196.6">29</text>
<text x="240.5" y="199.2">26</text>
<text x="240.5" y="204.3">32</text>
<text x="240.5" y="206.8">20</text>
<text x="281.2" y="206.8">21</text>
<text x="281.6" y="206.8">89</text>
<text x="281.9" y="206.8">7</text>
</g>
</svg>
